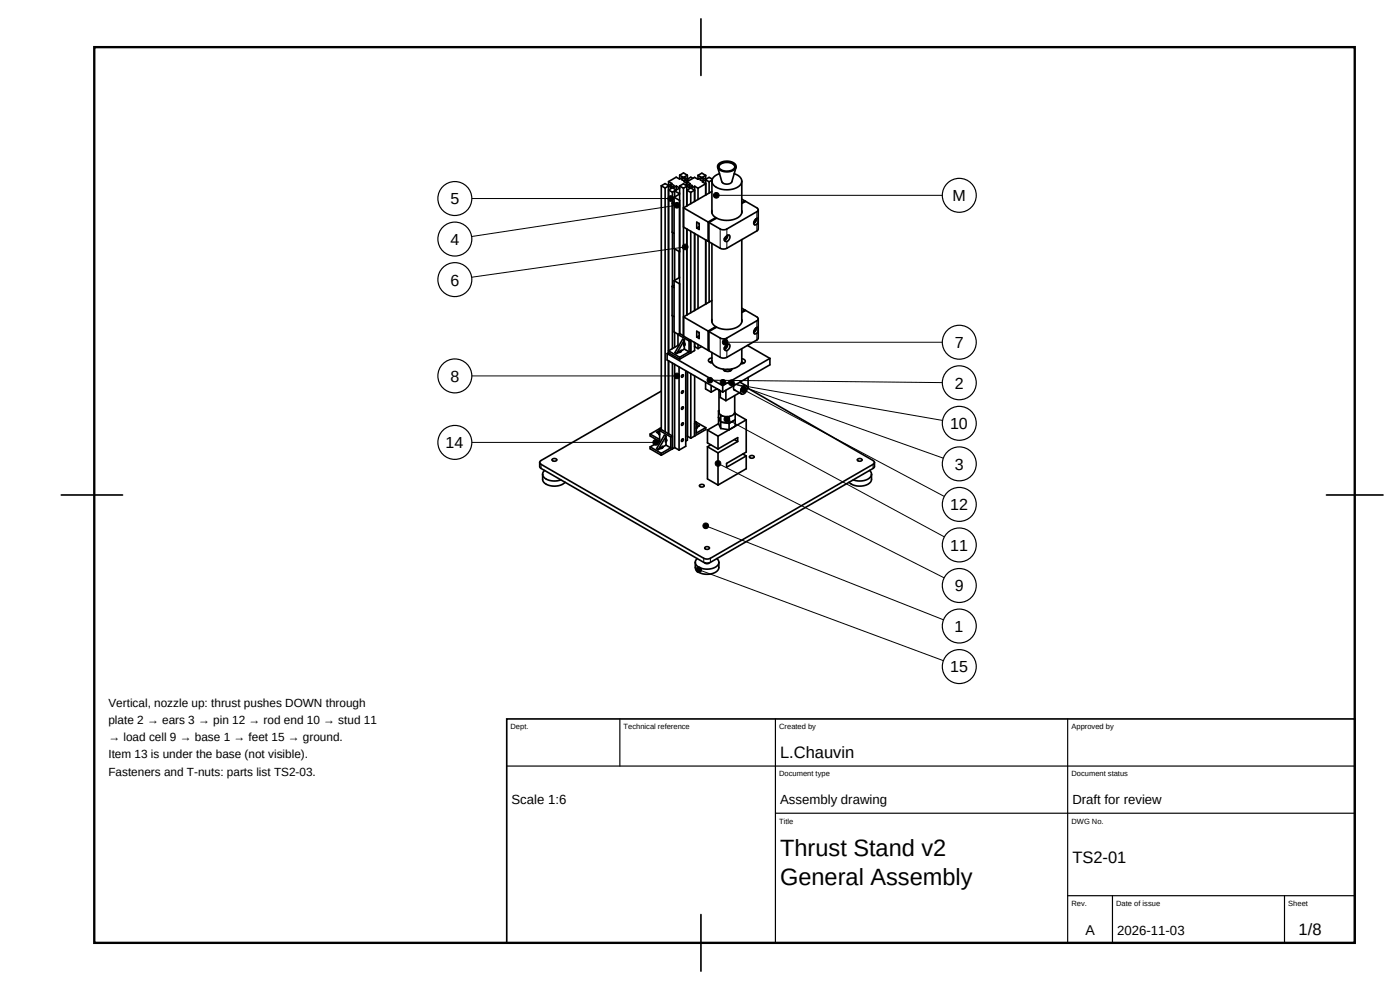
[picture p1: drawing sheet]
<svg xmlns="http://www.w3.org/2000/svg" width="297mm" height="210mm" viewBox="0 0 297 210" stroke-linecap="round" stroke-linejoin="round" font-family="sans-serif">
<path d="M20 10h267.4v190h-267.4z" fill="none" stroke="#000" stroke-width=".5"/>
<g fill="none" stroke="#000" stroke-width=".35">
<path d="M148.7 4v12M140.3 39.4l.8 .5M140.3 39.4v51.7M141.1 39.9v51.7M141.8 39.4l-.7-.5-.8 .5M141.8 39.5l.7 .4-.7 .4 .8 .5M141.8 39.5l-.7 .4M141.8 39.5v35.3M141.8 38.5l.7 .4-.7 .5M141.8 38.5v.8M142.3 39.3a.3 .3 0 0 1 .4-.2 .3 .3 0 0 1 .2 .5h-.4zM143.5 39.5l.7 .4-1.1 .6"/>
<path d="M143.5 39.5l-.7 .4 .7 .4M143.5 39.5v.8M144.2 39.5v31.3M144.2 39.5l.8 .4M144.2 37.2v.8M144.2 37.2l.8-.5 .8 .5M144.2 37.2l.7 .4-.7 .4-.7-.4-1.7 .9M144.7 38a.3 .3 0 0 1 .4-.2 .3 .3 0 0 1 .1 .4h-.4zM145 39.9v31.4l5.2 3M145.7 39.5l-.7 .4M145.7 39.5l.7 .4-.7 .4M145.7 39.5v4.2"/>
<path d="M145.7 39l-.3 .2M145.7 38.6l.7 .4-.7 .4-.7-.4-.8 .5M145.7 38.6v.8M145.8 37.2l-.7 .4 .7 .4 .7-.4 .5 .2M145.8 37.2v.8M145.8 38.1l.4 .2M145.8 38.1l-.7 .4 .6 .4M145.8 38.1v.4M146.2 39.4a.3 .3 0 0 1 .4-.2 .3 .3 0 0 1 .2 .4h-.5zM147.4 39.5v3.2M147.4 39.5l.7 .4M147.4 39.5l-.8 .4 .7 .4"/>
<path d="M148.1 38l-.8-.4-1.6 1M148.1 37.2v.8M148.1 39.9v2.4M148.1 37.2l.8-.5 .8 .5M148.1 37.2l.7 .4-.7 .4M148.6 38a.3 .3 0 0 1 .4-.2 .3 .3 0 0 1 .1 .4l-.4 .1zM149.7 37.2l-.7 .4 .7 .4M149.7 37.2v.8M149.7 38.2l.7 .4M149.7 38.2l-.7 .4 .7 .4-1.6 .9M149.7 38.2v3.2M150.4 38.6v2.3"/>
<path d="M151 38.4l.3 .7 .7 .6 1 .4 1.2 .2 1.2-.2 1.1-.4 .6-.6 .3-.7M151 38.4v6.8M151.1 38.2l-.7 .4M151.1 38l-.7-.4-.7 .4M152.3 35.5l.9 3.1 .4 .4 .6 .1 .6-.2 .4-.3 .9-3.1M152.3 35.5l.6 .7 1.2 .3 1.3-.3 .7-.7M152.3 35.5v-.5l.4-.4 .6-.3 .9-.1 .8 .1 .7 .3 .4 .4v.5M152.5 35.4l.5-.7 1.2-.2 1.1 .2 .4 .3 .2 .4M152.6 36.8l-1.1 .7-.3 .4-.2 .5M152.7 34.8l.9-.4h1.1l.9 .4 .3 .7-.3 .4-.5 .3-1.4 .1-.7-.3-.4-.4-.1-.4zM155.8 36.8l1.1 .7 .3 .4 .2 .5M157.4 38.4v6.8"/>
<path d="M142.6 43.1v6.2l.4 .2M142.6 43.1l.4 .2M142.6 40.8v2.2M142.6 49.3v11.4M143 42.8l-.4 .3M143 41.8v10.9l1.2 .7M143 59.5v10.9l.9 .5M143 59.5l1.2 .7M143 41.8l1.2 .7M143.1 40.5v1.3M143.1 52.8v6.7M143.1 40.5l1 .5"/>
<path d="M143.5 40.3l-.9 .5M144.1 41v.2M144.1 53.3v5.6M144.2 41h-.1M144.2 58.9l-1.2 .6M144.2 41.2l-1.2 .6M145 48.2l5.2 3M145.7 48.6v18.2M145.7 40.3l.8 .5M145.7 40.3v3.4M146.5 40.8v2.4M146.5 49.1v17.2"/>
<path d="M147.3 40.3l-.8 .5M147.3 40.3v2.4M147.3 49.5v16.4M147.4 49.5v16.4M147.8 47.1l.5 .3v1.3l-.5-.3zM148.1 49.9v15.5M148.3 47.4v.2M148.3 48.1l-.5 .3M149.7 50.9v13.6M150.2 47.1v4.1M150.4 51.1l-.2 .1M150.4 51.3v12.8"/>
<path d="M151 44.6l.1 .9 .7 .7M151 40.6l-6 3.5 5.2 3M151 51.6v16.7M151.8 46.2v.2M151.8 46.2l-1.6 .9M153.9 50.3a.51 .51 0 0 1 .4-.4 .51 .51 0 0 1 .5 .2v.4a.65 .65 0 0 1-.4 .6 .65 .65 0 0 1-.7-.2zM154.2 50l-.2 .5-.4 .2M154.4 49.9l-.2 .6-.5 .5M157.4 43.2l.8-.5 2.4 1.4 .3 .4M157.4 44.6v.6l-.3 .5-1.2 .8-2.1 .2-1.8-.4-1.6 .9M157.4 42.2l.6 .4M157.4 50.8v17.5"/>
<path d="M158 42.6v.2M158 42.6l-.6 .4M160.2 46.6a.31 .31 0 0 1 .3-.3 .31 .31 0 0 1 .3 .3 .71 .71 0 0 1-.1 .8 .71 .71 0 0 1-.7 .2l-.1-.5zM160.3 46.5l-.1 .4-.3 .2M160.5 46.4l-.1 .6-.5 .4M160.9 44.5l-.3 .4-6.7 3.8-1-.1-2.5-1.4M160.9 44.5v4.1l-.2 .2-6.8 4-1-.1-2.5-1.4v-4.1M141.5 75v1.4l11.8 6.8M141.5 75l11.8 6.8M141.8 76.5v15.5M141.8 74.8l-.3 .2M141.8 74.8l2.4 1.4"/>
<path d="M142.6 60.8l.4 .2M142.6 60.8v6.1l.4 .3M142.6 67v6.9M142.6 77v18.2M143 60.5l-.4 .3M143.1 70.5v3.2M143.1 77.3v17.6M143.8 71v2.3M143.8 73.3l-2 1.1 2.4 1.4M143.8 71l2.4 1.3M143.8 73.3l.2 .1M144 74.7h.3"/>
<path d="M144 74.6l.4 .1M144 74.8l-.5 .2M144 74.6v.2M144.1 77.8v17.7M144.2 75.8v.4M144.2 70.8l.8 .4M144.2 70.8l-.4 .2M144.5 74.4l-.1 .3-.4 .1M144.5 74.4v-.1l-.5 .3M144.7 79.6a.19 .19 0 0 1 .2 .1 .19 .19 0 0 1-.1 .2 .19 .19 0 0 1-.2-.1zM145.1 72.7l.2 .3M145.2 72.7l.1 .3-.1 .3"/>
<path d="M145.2 72.7l-.1 .6h.1M145.2 74.1l1 .5M145.2 72.1v.6M145.2 73.3v.8M145.2 72.1l-.4-.2-1.6 2.9 .3 .2M145.2 74.1l-.7 .3M145.2 72.1l-1.7 2.9M145.5 78.6v16.1l-1.4 .8M145.8 78.8v14.6l-.3 .2M145.8 78.9v13.6M146.2 72.3v2.3M146.2 74.6l-2 1.2"/>
<path d="M146.5 72.2l-.3 .1M146.5 72.2v2.6M146.5 74.8l-2.3 1.4M146.5 79.3v13.7M147.3 72.7v1.7l-.8 .4M147.4 79.7v12.8M147.4 72.7v.8M147.4 73.5l.7 .4M147.4 73.5h-.1M147.8 70.3l.5 .3v1.2l-.5-.3zM148.1 73.1v.8M148.3 70.5v.2"/>
<path d="M148.3 71.2l-.5 .3M148.8 73.5l-.7 .4M150.2 70.2v4.1M150.4 74.2l-.2 .1M150.6 76.8h.1M150.6 76.8l.5 .2M151 75.9a.51 .51 0 0 0-.6 .3 .51 .51 0 0 0 .2 .6M151 67.8l.1 .8 .7 .7M151 63.7l-6 3.5 5.2 3M151 76.6l-.2 .1v.2M151.8 69.3l-1.6 .9M151.8 69.3v.2"/>
<path d="M153.4 78.3l.3 .3M153.7 78.6h.1M153.9 73.4a.51 .51 0 0 1 .4-.4 .51 .51 0 0 1 .5 .3v.3a.65 .65 0 0 1-.4 .7 .65 .65 0 0 1-.7-.2zM153.9 78.7a.44 .44 0 0 1 .4-.3 .44 .44 0 0 1 .5 .3M154.2 73.2l-.2 .4-.4 .2M154.4 73l-.2 .7-.5 .4M155.3 78.3l-.2 .3-.4 .1-1-.1M157.3 76.8l.3 .1v.2M157.4 76.1a.57 .57 0 0 1 .7 .6 .57 .57 0 0 1-.8 .5h-.1M157.4 74v2.6l-.2 .5-.8 .8-1.5 .4-2-.1-1.4-.7-.5-.8v-1.9M157.4 66.3l.8-.5 2.4 1.5 .3 .3M157.4 67.8v.5l-.3 .5-1.2 .8-2 .3-1.9-.5-1.6 .9"/>
<path d="M157.4 65.4l.6 .3M158 65.7v.2M158 65.7l-.6 .4M158.6 73.3l4.7 2.7M160.2 69.7a.31 .31 0 0 1 .3-.3 .31 .31 0 0 1 .3 .3 .71 .71 0 0 1-.1 .8 .71 .71 0 0 1-.7 .2l-.1-.5zM160.3 69.6l-.1 .4-.3 .3M160.5 69.5l-.1 .6-.5 .4M160.9 67.6l-.3 .4-6.7 3.8h-1l-2.5-1.5M160.9 67.6v4.1l-.2 .3-6.8 3.9-1-.1-2.5-1.4v-4.1M163.3 76v1.4l-10 5.8M163.3 76l-10 5.8M114.5 98.1l.3 .4 34.5 19.9 .7 .2 .7-.2 34.5-19.9 .3-.4"/>
<path d="M114.5 98.1v.9l.3 .4 34.5 19.9 .7 .2 .7-.2 34.5-19.9 .3-.4v-.9M115.5 99.8l-.4 .8M117.2 97.4a.46 .46 0 0 1 .5-.2 .46 .46 0 0 1 .3 .5 .48 .48 0 0 1-.5 .2 .48 .48 0 0 1-.3-.5zM137.9 92.1v.4l2.2 1.2M137.9 92.1l2 1.1M137.9 94.8v.4l2.4 1.4M137.9 94.8l2.4 1.4M139.7 92l.2 .2M139.9 92.2h.1M139.9 91.3l-.6 .4 .4 .3M139.9 91.9l-.2-.1v.2M139.9 91.3l2.4 1.4"/>
<path d="M140.1 95.1h.3M140.1 95l.4 .1M140.1 95.1l-.5 .3M140.3 83l-25.5 14.7-.3 .4M140.3 90.7l-2.4 1.4M140.3 96.2v.4M140.3 91.1l-.4-.2v2.7l-2 1.2M140.3 91.1l2.3 1.4-.3 .2M140.3 91.1l-.4 .2M140.6 94.8l-.1 .3h-.4M140.6 94.8v-.1l-.5 .4M141.2 93.1v.6l.1-.1"/>
<path d="M141.2 93.1l.2 .3M141.3 93l.1 .4-.1 .2M141.3 94.4l1 .6M141.3 94.4l-.7 .4M141.3 93l-.1 .1M141.3 92.5v.5M141.3 93.6v.8M141.3 92.5l-.4-.2-1.6 2.9 .3 .2M141.3 92.5l-1.7 2.9M142.3 92.7v2.3M142.3 95l-2 1.2M142.6 95.2l-2.3 1.4"/>
<path d="M143.1 94.9l-.5 .3M143.1 94.9l1 .6M144.7 93.2a.19 .19 0 0 1 .2 .1 .19 .19 0 0 1-.1 .2 .19 .19 0 0 1-.2-.1zM144.7 89.8a.19 .19 0 0 1 .2 .1 .19 .19 0 0 1-.1 .2 .19 .19 0 0 1-.2-.1zM144.7 86.4a.19 .19 0 0 1 .2 .1 .19 .19 0 0 1-.1 .2 .19 .19 0 0 1-.2-.1zM144.7 83a.19 .19 0 0 1 .2 .1 .19 .19 0 0 1-.1 .2 .19 .19 0 0 1-.2-.1zM145.8 92.5l.7 .5M145.8 92.5v.1M147.4 92.5l-.9 .5M147.4 89.8l.3-.2v2.3l2-1.2M147.4 89.4l2.3 1.3M147.7 90l.7 .3-.5 .3"/>
<path d="M147.7 90.6l.2-.1v.1M147.9 90.6l-.1 .3M149.7 81.1v1.4l1.2 .7M149.7 90.7v.4l-2.3 1.4M150.1 91.2v2.7l2.2 1.3M150.1 94.8v6.8l2.2 1.3M150.1 94.8l2.2 1.3M150.1 91.2l2.2 1.3M150.8 94.4l-.7 .4M150.9 81.8v1.4M152 82.4l.8 .5v1.4l1.2 .7M152.1 82.5l-1.2 .7"/>
<path d="M152.3 92.5v2.7M152.3 96.1v6.8M152.4 89.9l-2.3 1.3M152.4 88.5l.5 1 1.8 .3 1.3-.7M152.4 87.1v2.8M152.4 89.9l.5 1M152.4 87.1l.1 .3M152.5 82.7v4.8l.3 .4 .5 .3 1.5 .1 1-.6 .1-3.8M152.5 87.1h-.1M152.6 82.8l.2 .3M152.8 87.9l.1 .3M152.9 88.2v2.7"/>
<path d="M152.9 88.2h.4M153.3 81.8v1.4M154 82.8v2.2M154.3 88.4h.4M154.7 88.4v2.8l-1.8-.3M154.9 88.3l-.2 .1M155.7 82.6l1.6 1M155.7 81.8v.1a.59 .59 0 0 0 .3 .9M155.8 93.2l.7 .4M155.9 87.5l.1 .2M156 87.8l2.3 1.3M156 87.7v2.7"/>
<path d="M156 87.7l-.3 .2M156.5 93.6l-4.2 2.5M156.5 93.6v-.8l-4.2 2.4M156.9 83.3l-2.9 1.7M157 81.1l1.3 .7M157.6 96.3l.7 .4M158.3 89.1v6.8l-4.2 2.4v.8l4.2-2.4M158.3 96.7v2.7l-6 3.5M158.3 89.1l-6 3.4M158.3 81.8a1.15 1.15 0 0 0-1 1.8M158.3 81.8a1.15 1.15 0 0 1-1 1.8M158.6 82.3l26.6 15.4 .3 .4"/>
<path d="M158.7 80.1v2.2l-.2 .1M159.1 96.8a.46 .46 0 0 1 .5-.2 .46 .46 0 0 1 .3 .5 .48 .48 0 0 1-.5 .1 .48 .48 0 0 1-.3-.4zM181.9 97.4a.45 .45 0 0 1 .6-.2 .45 .45 0 0 1 .3 .5 .48 .48 0 0 1-.5 .2 .48 .48 0 0 1-.4-.5zM184.5 99.8l.4 .8M13 105h13M115.1 100.6l.4 .7 1 .6 1.3 .1 1.2-.2M115.1 100.6l.1 1.5 .4 .4 .6 .4 1 .2h1.1l1-.3 .6-.5M147.5 119.3l.2 .5 .5 .5 .8 .3 .9 .1 .9-.1 .9-.3 .6-.4 .2-.6M147.5 119.3v1.2l.4 .6 .8 .5 1.3 .2 1.3-.2 .9-.5 .3-.6v-1.2M147.9 118.5l-.4 .8M148.5 102.9a.46 .46 0 0 1 .5-.2 .46 .46 0 0 1 .3 .5 .48 .48 0 0 1-.5 .1 .48 .48 0 0 1-.3-.4zM149.5 119.4a.68 .68 0 0 0 1 0"/>
<path d="M149.6 116.1a.46 .46 0 0 1 .5-.2 .46 .46 0 0 1 .3 .5 .48 .48 0 0 1-.5 .2 .48 .48 0 0 1-.3-.5zM152.1 118.5l.4 .8M184.9 100.6l-.4 .7-.9 .5-1.3 .2-1.3-.2M184.9 100.6l-.1 1.5-.4 .5-.7 .3-1 .2h-1l-.9-.3-.7-.5M281.4 105h12M107.5 152.5h179.9v47.5h-179.9zM148.7 194v12"/>
</g>
<path d="M131.5 152.5v10M164.5 152.5v47.5M226.5 152.5v47.5M107.5 162.5h179.9M164.5 172.5h122.9M226.5 190h60.9M236 190v10M272.5 190v10" fill="none" stroke="#000" stroke-width=".25"/>
<g fill="none" stroke="#000" stroke-width=".21">
<path d="M100.1 42.1h42.2M152.8 48.6v4.1M154.2 48.6v1.4M154.2 51.2v1.5M160.6 44.9v1.4M160.6 47.6v1.4M152.8 71.7v4.1M154.2 71.7v1.4M154.2 74.4v1.4M160.6 68v1.5M160.6 70.7v1.4M114.8 98.5v.9"/>
<path d="M185.2 98.5v.9M149.3 118.4v.9M150.7 118.4v.9"/>
</g>
<circle cx="142.3" cy="42.1" r=".6" fill="#000" stroke="#000" stroke-width=".21"/>
<circle cx="96.5" cy="42.1" r="3.6" fill="#fff" stroke="#000" stroke-width=".25"/>
<g fill="#000" stroke="#000" stroke-width=".21">
<path d="M100.1 50.2l43.5-6.7z"/>
<circle cx="143.6" cy="43.5" r=".6"/>
</g>
<circle cx="96.5" cy="50.7" r="3.6" fill="#fff" stroke="#000" stroke-width=".25"/>
<g fill="#000" stroke="#000" stroke-width=".21">
<path d="M100.1 58.8l45.3-6.4z"/>
<circle cx="145.4" cy="52.4" r=".6"/>
</g>
<circle cx="96.5" cy="59.3" r="3.6" fill="#fff" stroke="#000" stroke-width=".25"/>
<path d="M100.1 79.7h43.5" fill="none" stroke="#000" stroke-width=".21"/>
<circle cx="143.6" cy="79.7" r=".6" fill="#000" stroke="#000" stroke-width=".21"/>
<circle cx="96.5" cy="79.7" r="3.6" fill="#fff" stroke="#000" stroke-width=".25"/>
<path d="M100.1 93.8h39" fill="none" stroke="#000" stroke-width=".21"/>
<circle cx="139.1" cy="93.8" r=".6" fill="#000" stroke="#000" stroke-width=".21"/>
<circle cx="96.5" cy="93.8" r="3.6" fill="#fff" stroke="#000" stroke-width=".25"/>
<path d="M152 41.4h47.9" fill="none" stroke="#000" stroke-width=".21"/>
<circle cx="152" cy="41.4" r=".6" fill="#000" stroke="#000" stroke-width=".21"/>
<circle cx="203.5" cy="41.4" r="3.6" fill="#fff" stroke="#000" stroke-width=".25"/>
<path d="M153.8 72.6h46.1" fill="none" stroke="#000" stroke-width=".21"/>
<circle cx="153.8" cy="72.6" r=".6" fill="#000" stroke="#000" stroke-width=".21"/>
<circle cx="203.5" cy="72.6" r="3.6" fill="#fff" stroke="#000" stroke-width=".25"/>
<g fill="#000" stroke="#000" stroke-width=".21">
<path d="M150.6 80.7l49.3 .5z"/>
<circle cx="150.6" cy="80.7" r=".6"/>
</g>
<circle cx="203.5" cy="81.2" r="3.6" fill="#fff" stroke="#000" stroke-width=".25"/>
<g fill="#000" stroke="#000" stroke-width=".21">
<path d="M153.4 81.1l46.6 8.1z"/>
<circle cx="153.4" cy="81.1" r=".6"/>
</g>
<circle cx="203.5" cy="89.8" r="3.6" fill="#fff" stroke="#000" stroke-width=".25"/>
<g fill="#000" stroke="#000" stroke-width=".21">
<path d="M155.2 81.2l44.9 16z"/>
<circle cx="155.2" cy="81.2" r=".6"/>
</g>
<circle cx="203.5" cy="98.4" r="3.6" fill="#fff" stroke="#000" stroke-width=".25"/>
<g fill="#000" stroke="#000" stroke-width=".21">
<path d="M157.7 82.7l42.6 22.6z"/>
<circle cx="157.7" cy="82.7" r=".6"/>
</g>
<circle cx="203.5" cy="107" r="3.6" fill="#fff" stroke="#000" stroke-width=".25"/>
<g fill="#000" stroke="#000" stroke-width=".21">
<path d="M154.2 88.9l46.1 25z"/>
<circle cx="154.2" cy="88.9" r=".6"/>
</g>
<circle cx="203.5" cy="115.6" r="3.6" fill="#fff" stroke="#000" stroke-width=".25"/>
<g fill="#000" stroke="#000" stroke-width=".21">
<path d="M152.3 98.3l48 24.3z"/>
<circle cx="152.3" cy="98.3" r=".6"/>
</g>
<circle cx="203.5" cy="124.2" r="3.6" fill="#fff" stroke="#000" stroke-width=".25"/>
<g fill="#000" stroke="#000" stroke-width=".21">
<path d="M149.7 111.5l50.5 20z"/>
<circle cx="149.7" cy="111.5" r=".6"/>
</g>
<circle cx="203.5" cy="132.8" r="3.6" fill="#fff" stroke="#000" stroke-width=".25"/>
<g fill="#000" stroke="#000" stroke-width=".21">
<path d="M148.2 120.9l51.9 19.2z"/>
<circle cx="148.2" cy="120.9" r=".6"/>
</g>
<circle cx="203.5" cy="141.4" r="3.6" fill="#fff" stroke="#000" stroke-width=".25"/>
<g font-size="5">
<text x="165.5" y="181.5">Thrust Stand v2</text>
<text x="165.5" y="187.7">General Assembly</text>
</g>
<g font-size="3.5">
<text x="165.5" y="160.7">L.Chauvin</text>
<text x="227.5" y="183">TS2-01</text>
<text x="275.5" y="198.4">1/8</text>
</g>
<g font-size="3.4">
<text x="95.6" y="43.4">5</text>
<text x="202.1" y="42.7">M</text>
<text x="95.6" y="52">4</text>
<text x="95.5" y="60.6">6</text>
<text x="202.6" y="73.8">7</text>
<text x="95.5" y="81">8</text>
<text x="202.6" y="82.4">2</text>
<text x="94.5" y="95.1">14</text>
<text x="201.6" y="91">10</text>
<text x="202.6" y="99.6">3</text>
<text x="201.6" y="108.2">12</text>
<text x="201.6" y="116.8">11</text>
<text x="202.6" y="125.4">9</text>
<text x="202.5" y="134">1</text>
<text x="201.6" y="142.6">15</text>
</g>
<text font-size="3" x="230.2" y="198.4">A</text>
<g font-size="2.8">
<text x="108.5" y="170.5">Scale 1:6</text>
<text x="165.5" y="170.5">Assembly drawing</text>
<text x="227.5" y="170.5">Draft for review</text>
<text x="237" y="198.4">2026-11-03</text>
</g>
<g font-size="2.5">
<text x="23" y="150">Vertical, nozzle up: thrust pushes DOWN through</text>
<text x="23" y="153.6">plate 2 → ears 3 → pin 12 → rod end 10 → stud 11</text>
<text x="23" y="157.2">→ load cell 9 → base 1 → feet 15 → ground.</text>
<text x="23" y="160.9">Item 13 is under the base (not visible).</text>
<text x="23" y="164.5">Fasteners and T-nuts: parts list TS2-03.</text>
</g>
<g font-size="1.6">
<text x="108.3" y="154.7">Dept.</text>
<text x="132.3" y="154.7">Technical reference</text>
<text x="165.3" y="154.7">Created by</text>
<text x="227.3" y="154.7">Approved by</text>
<text x="165.3" y="164.7">Document type</text>
<text x="227.3" y="164.7">Document status</text>
<text x="165.3" y="174.7">Title</text>
<text x="227.3" y="174.7">DWG No.</text>
<text x="227.3" y="192.2">Rev.</text>
<text x="236.8" y="192.2">Date of issue</text>
<text x="273.3" y="192.2">Sheet</text>
</g>
</svg>
